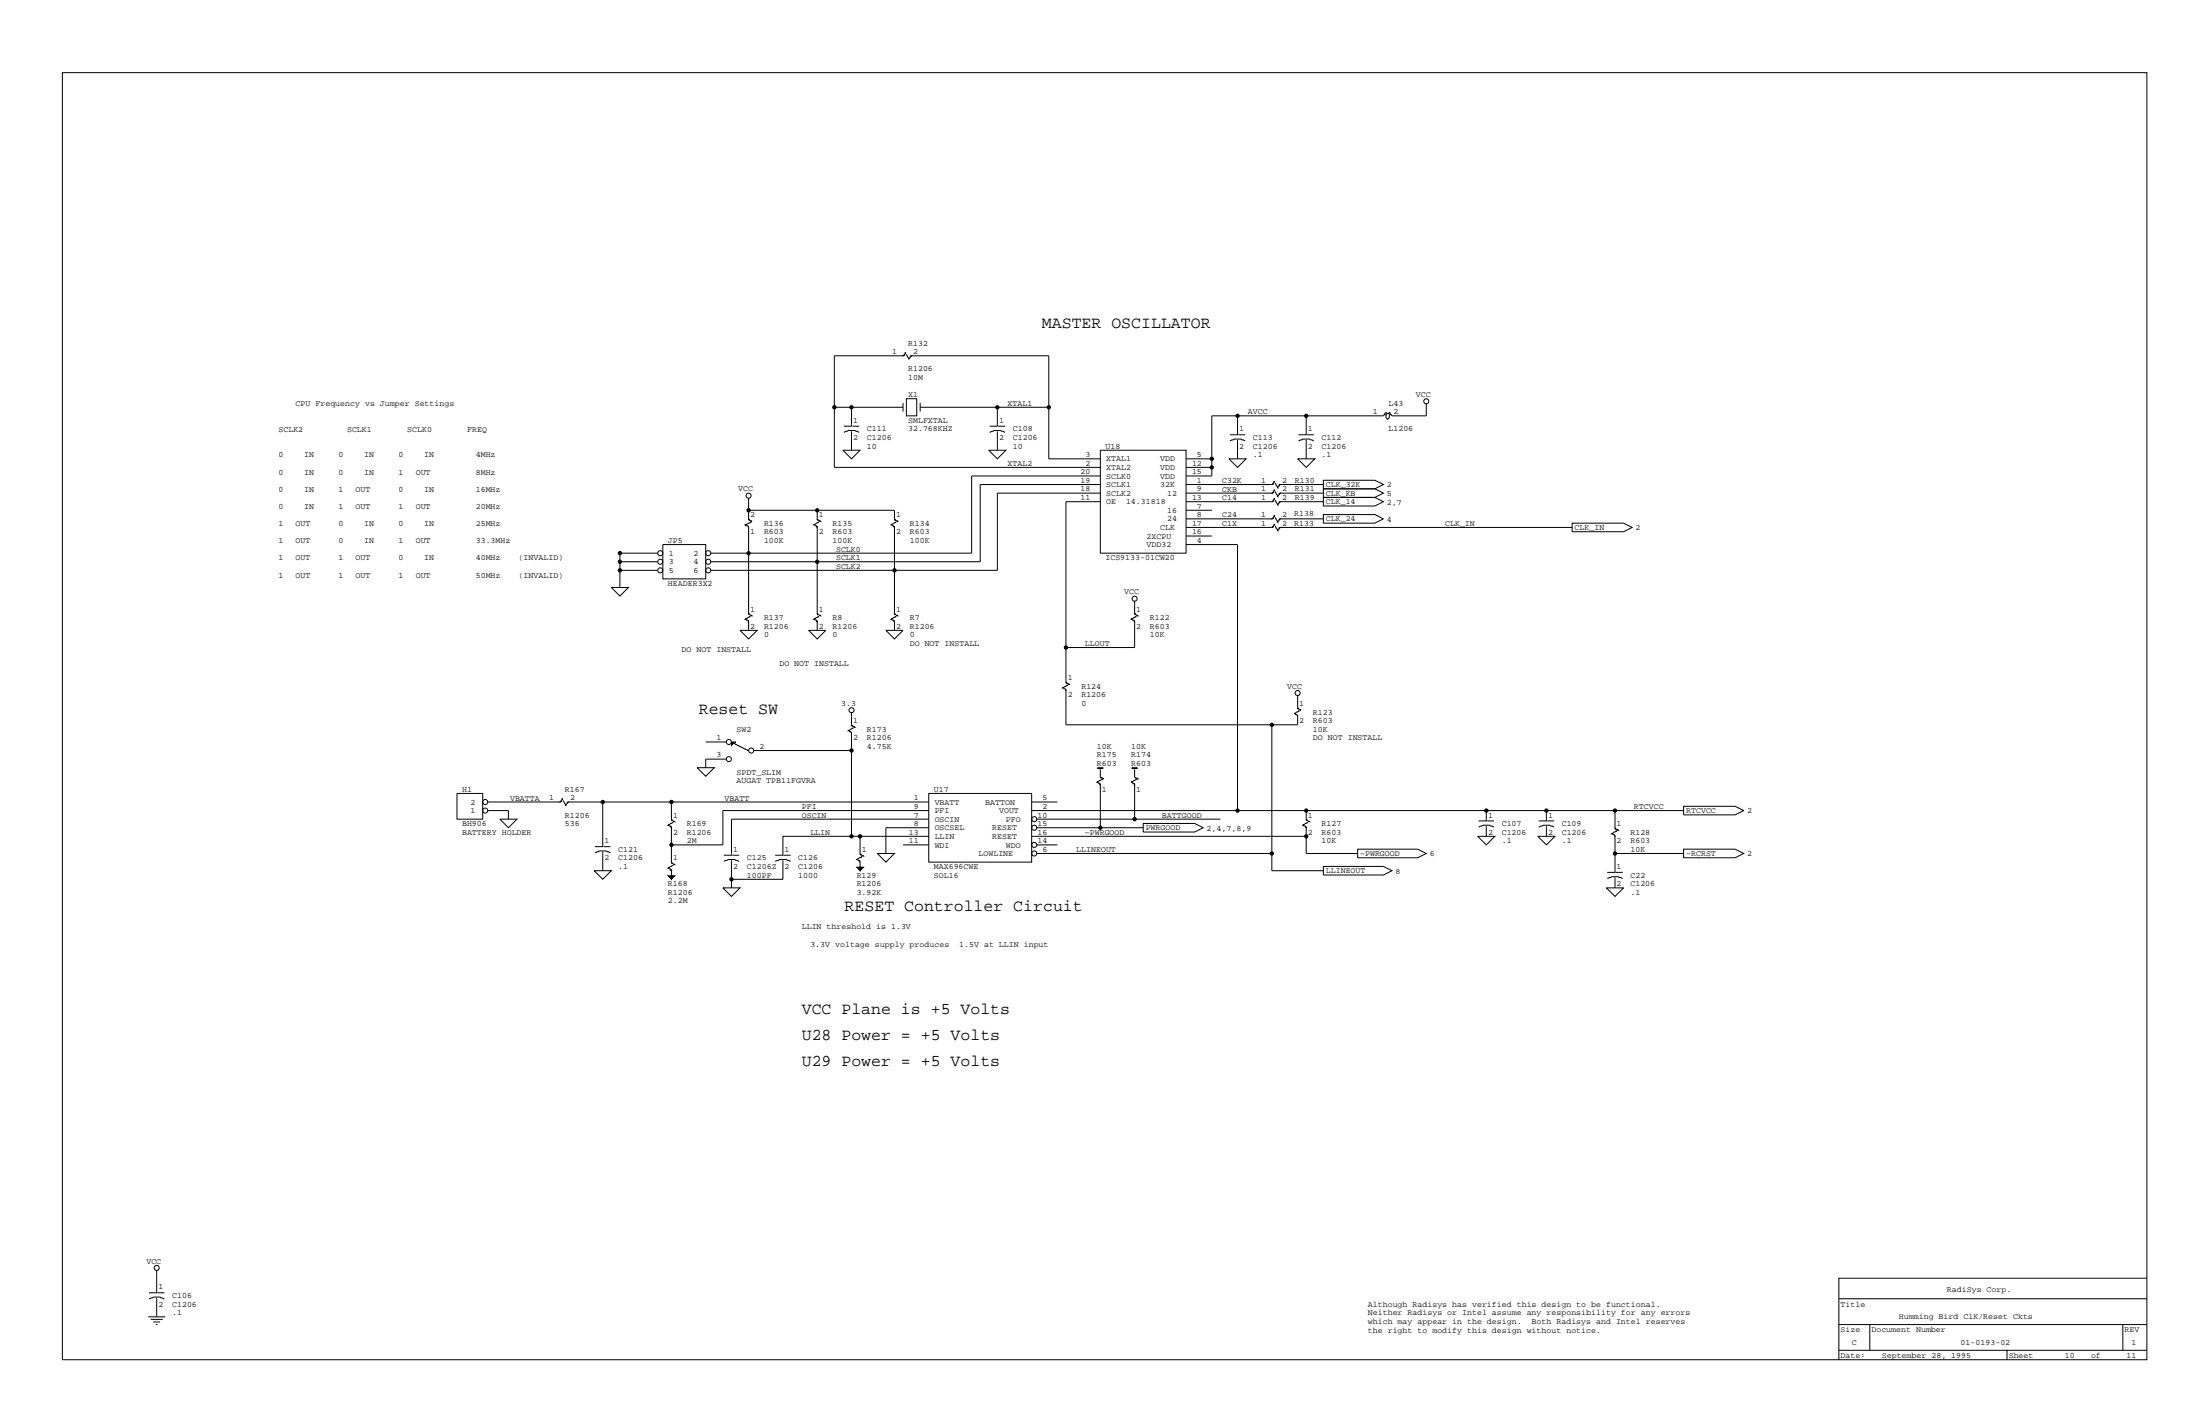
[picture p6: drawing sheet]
<svg xmlns="http://www.w3.org/2000/svg" width="432mm" height="279mm" viewBox="0 0 432 279" stroke-linecap="round" stroke-linejoin="round" font-family="sans-serif">
<g fill="none" stroke="#000" stroke-width=".2">
<path d="M12.2 14.3h409.2v252.5h-409.2zM163.8 79.9h13.4M167.1 79.9v3.7h-1.5M177.2 79.1v1.7M177.2 69.8h-13.4v21.9h52.2M177.6 69.3l.1-.2-.5 .7 .4-.2M177.9 69.5l.5 1-.2-.2M177.9 78.2h2v3.4h-2zM178.6 70l.3-.2-.3 .5M178.9 69.8h27v20.2h10.1M180.6 79.1v1.7M180.6 79.9h25.3"/>
<path d="M195.8 79.9v3.7h-1.6M279.9 79.2v2.4h-6.7l-.2-.3h-.1l-.2 .1v.5l-.3 .4-.4-.4v-.5l.2-.1-.2-.4-.5 .7h-33.7v11.8h-5M146.9 97.8v4M165.4 88.3h3.4l-1.7 1.7zM165.6 84.8l.9-.3h1.3l.8 .3M167.1 84.6v3.7M167.3 83.6h1.3M194.1 88.3h3.3l-1.6 1.7zM194.2 84.8l.9-.3h1.3l.9 .3M195.8 84.6v3.7M195.9 83.6h1.4M216 88.3h16.8v20.2h-16.8z"/>
<path d="M216 96.8h-20.2v15.1h-56.3M216 98.4h-6.8v35.6l.2 .1M216 95.1h-23.6v15.1h-52.9M216 93.4h-25.3v15.1h-51.2M232.8 91.7h5M232.8 90h5M232.8 98.4h16.8M232.8 96.8h16.8M232.8 95.1h16.8M241.2 90h3.4l-1.7 1.7zM241.4 86.5l.8-.4h1.4l.8 .4M242.9 81.6v3.7h-1.5"/>
<path d="M242.9 86.3v3.7M243.1 85.3h1.3M250 94.6l.1-.2v.2l-.5 .5M250 94.9l-.4 .2M250 96.2l.1-.1v.1l-.5 .6 .4-.2M250 97.9l.1-.1v.1l-.5 .5M250 98.3l-.4 .1M250.3 94.7l.5 1-.2-.1M250.3 96.4l.5 1-.2-.1M250.3 98.1l.5 1-.2-.2M251 95.2l.3-.1-.3 .5M251 96.9l.3-.1-.3 .5"/>
<path d="M251 98.6l.3-.2-.3 .5M251.3 98.4h8.4M251.3 96.8h8.4M251.3 95.1h8.4M254.7 90h3.4l-1.7 1.7zM254.9 86.5l.8-.4h1.3l.9 .4M256.4 81.6v3.7h-1.5M256.4 86.3v3.7M256.5 85.3h1.4M259.7 97.6h10.1l1.7 .8-1.7 .9h-10.1zM259.7 94.2h10.1l1.7 .9-1.7 .8h-10.1zM259.7 95.9h10.1l1.7 .9-1.7 .8h-10.1z"/>
<path d="M271.9 81.3h.1M272.7 80.9l.2 .2-.2-.2-.3 .2 .1 .2M120 115.3h3.4l-1.7 1.7zM121.7 110.2h7.4M121.7 111.9h7.4M129.1 108.5h-7.4v6.8M130.1 106.9h8.4v6.7h-8.4zM146.8 103.3l.1 .2M146.9 101.8l.5 .5v.2l-1.1 .5 .1 .2h.4l.1 .3M146.9 101.8l.2 .3M146.9 103.5v16.8M146.9 100.1h28.7v1.7"/>
<path d="M147.4 102.1l.2 .2M159.9 103.2h.3l.2 .3-.2-.2M160.4 101.8l.7 .5-.2-.2M160.4 101.8l.2 .3M160.4 100.1v1.7M160.4 103.5v17l.2 .2M160.6 102.5h.1l-1 .5 .2-.2M175 103.2h.4l.2 .3-.2-.2M175.6 101.8l.5 .5h.1l-.1-.2M175.6 101.8l.1 .3M175.6 103.5v17l.1 .2M175.7 102.5h.2l-1 .5 .1-.2"/>
<path d="M222.7 118v2.3M232.8 106.9h10.1v52.1M232.8 100.1h5M232.8 103.5h16.8M232.8 101.8h16.8M232.8 105.2h5M250 101.3l.1-.2v.2l-.5 .5 .4-.2M250 103l.1-.2v.2l-.5 .5M250 103.3l-.4 .2M250.3 101.5l.5 1-.2-.2M250.3 103.2l.5 1-.2-.2M251 102l.3-.2-.3 .5"/>
<path d="M251 103.7l.3-.2-.3 .3v.2M251.3 103.5h57.3M251.3 101.8h8.4M259.7 101h10.1l1.7 .8-1.7 .8h-10.1zM308.6 102.6h10.1l1.6 .9-1.6 .8h-10.1zM145.2 123.7h3.4l-1.7 1.7zM146.4 121.7h.4l.1 .3-.1-.2M146.9 120.3l.5 .5h.2l-.2-.1M146.9 120.3l.2 .4M146.9 122v1.7M147.1 121h.2h-.2M147.1 121l-.8 .5 .1-.2"/>
<path d="M158.7 123.7h3.4l-1.7 1.7zM159.9 121.7h.3l.2 .3-.2-.2M160.4 120.3l.5 .5h.2l-.2-.1M160.4 122v1.7M160.6 121h.1l-1 .5 .2-.2M167.1 139.9v2.3M173.9 123.7h3.3l-1.6 1.7zM175 121.7h.4l.2 .3-.2-.2M175.6 120.3l.5 .5h.1l-.1-.1M175.6 122v1.7M175.7 121h.2l-1 .5 .1-.2M208.7 135.1h.4l.1 .4-.1-.2"/>
<path d="M209.2 133.8l.7 .5-.2-.2M209.2 135.5v6.7h45.5v-1.7M209.4 134.5h.2l-1 .5 .1-.2M222.2 121.7h.3l.2 .3-.2-.2M222.7 120.3l.5 .5h.2l-.2-.1M222.7 120.3l.2 .4M222.7 122v5.1h-13.5M222.9 121h.1l-1 .5 .2-.2M254.7 138.8l.5 .5h.2l-.2-.1M254.7 138.8l.2 .4M254.7 136.5v2.3M254.9 139.5h.1l-1 .5 .2-.1"/>
<path d="M89.7 155.7h5v5h-5zM95.7 157.4h14.2M95.7 159h4.1v1.7M110.2 156.9l.2-.2v.2l-.5 .5 .3-.2M110.6 157l.5 1-.2-.1M111.2 157.5l.4-.1-.4 .5M111.6 157.4h70.7M118.3 157.4v8.7h-1.5M131.8 157.4v3.3M136.8 150.6h3.4l-1.7 1.7zM138.5 145.6h4.1M142.6 148.9h-4.1v1.7"/>
<path d="M143.6 145.6h.8l-.8 .7zM143.7 145.7h.2l-.2 .2zM143.9 145.7l3 1.6M147.9 147.3h19.2M166.6 143.5h.4l.1 .4-.1-.2M167.1 142.2l.7 .5-.2-.2M167.1 142.2l.2 .3M167.1 143.9v20.2M167.3 142.9h.2l-1 .5 .1-.2M182.3 155.7h20.2v13.5h-20.2zM182.3 159h-40.4v6.8h-10.1M202.5 157.4h5"/>
<path d="M202.5 159h127.9M215.5 150.6h1v.2h-1zM215.5 153.7h.3l.2 .3-.2-.2M216 151v1.5l.6 .3-1.3 .7 .2-.2M216 154v8.4M216.1 152.5h.1M222.2 150.6h1v.2h-1zM222.2 153.7h.3l.2 .3-.2-.2M222.7 151v1.5l.7 .3-1.4 .7 .2-.2M222.7 154v6.7M222.9 152.5h.1M249.6 142.2v28.6h10.1"/>
<path d="M254.2 140.2h.3l.2 .3M254.5 140.4l.2 .1M256.4 159v1.7M291.7 159v2.1h-1.5M303.5 159v2.1h-1.5M317 159v3.4M330.4 158.2h10.2l1.6 .8-1.6 .9h-10.2zM98.1 160.7h3.4l-1.7 1.7zM116.6 170.8h3.4l-1.7 1.7zM116.8 167.3l.8-.3h1.4l.8 .3M118.3 167.1v3.7M118.5 166.1h1.3"/>
<path d="M131.3 170.5h.3l.2 .2v1.8l-.7-.7h.5v.4l-.2-.2M131.3 162.1h.3l.2 .3-.2-.2M131.6 170.7h.1M131.8 169.2l.5 .5h.1l-.1-.2M131.8 160.7l.5 .5h.1l-.1-.1M131.8 160.7l.1 .4M131.8 162.4v6.9l.1 .2M131.9 169.8h.2l-1 .5 .2-.1M131.9 171.8h.5l-.5 .5v-.5l.2 .2M131.9 161.4h.2l-1 .5 .2-.2M141.9 174.2h3.3l-1.6 1.7zM142 169l.9-.4h1.3l.9 .4"/>
<path d="M143.6 168.8v5.4M143.7 167.8h1.4M152.1 169l.9-.4h1.3l.9 .4M153.7 168.8v3.7h-10.1M153.8 167.8h1.4M168.3 168.8h.3l.2 .2v1.8l-.7-.6h.5v.3l-.1-.2M168.6 169h.1M168.8 167.5l.5 .5h.2l-.2-.2M168.8 167.5l.2 .3M168.8 164.1v3.4M169 168.1h.2h-.2M169 168.1l-.9 .5 .2-.1"/>
<path d="M169 170.2h.5l-.5 .5v-.5l.2 .1M172.2 167.5h3.4l-1.7 1.7zM177.2 165.8h5.1M182.3 164.1h-28.6v3.7h-1.6M182.3 160.7h-38.7v7.1h-1.6M182.3 162.4h-8.4v5.1M202.5 164.1h53.9M203.5 165.8h4M203.5 167.5h46.1M203.5 160.7h36M203.5 162.4h20.9M224.4 161.6h10.1l1.7 .8-1.7 .9h-10.1z"/>
<path d="M255.9 162.1h.3l.2 .3-.2-.2M256.4 160.7l.5 .5h.1l-.1-.1M256.4 160.7l.1 .4M256.4 162.4v5.1h10.1M256.5 161.4h.2l-1 .5 .2-.2M259.7 170h11.8l1.7 .8-1.7 .9h-11.8zM266.5 166.6h11.8l1.6 .9-1.6 .8h-11.8zM290 164.1h3.4l-1.7 1.7zM290.2 162.2l.9-.3h1.3l.8 .3M291.7 162.1v2M291.9 161.1h1.3M301.8 164.1h3.4l-1.7 1.7z"/>
<path d="M302 162.2l.8-.3h1.4l.8 .3M303.5 162.1v2M303.7 161.1h1.3M315.3 174.2h3.4l-1.7 1.7zM315.5 172.3l.8-.3h1.4l.8 .3M316.5 163.8h.3l.2 .3-.2-.2M317 164.1v7.1h-1.5M317 162.4l.5 .5h.2l-.2-.1M317 162.4l.1 .4M317 172.2v2M317 167.5h13.4M317.1 163.1h.2l-1 .5 .2-.2"/>
<path d="M317.1 171.2h1.4M330.4 166.6h10.2l1.6 .9-1.6 .8h-10.2zM29.1 258.4h3.3M29.2 254.8l.9-.3h1.3l.9 .3M29.6 258.9h2.3M30.1 259.4h1.3M30.6 259.9h.3M30.8 249.3v4.4h-1.6M30.8 254.7v3.7M30.9 253.7h1.4M360.9 259.9h60.5M360.9 254.8h60.5"/>
<path d="M367 259.9v5M416.7 259.9v5M421.4 250.8h-60.5v16M360.9 264.9h60.5M393.9 264.9v1.9"/>
<circle cx="163.8" cy="79.9" r=".16"/>
<circle cx="163.8" cy="79.9" r=".33"/>
<circle cx="167.1" cy="79.9" r=".33"/>
<circle cx="167.1" cy="79.9" r=".17"/>
<circle cx="195.8" cy="79.9" r=".33"/>
<circle cx="195.8" cy="79.9" r=".17"/>
<circle cx="205.9" cy="79.9" r=".33"/>
<circle cx="205.9" cy="79.9" r=".17"/>
<circle cx="279.9" cy="78.7" r=".49"/>
<circle cx="146.9" cy="97.3" r=".5"/>
<circle cx="237.8" cy="90" r=".17"/>
<circle cx="237.8" cy="91.7" r=".17"/>
<circle cx="237.8" cy="91.7" r=".33"/>
<circle cx="237.8" cy="90" r=".33"/>
<circle cx="242.9" cy="81.6" r=".17"/>
<circle cx="242.9" cy="81.6" r=".33"/>
<circle cx="256.4" cy="81.6" r=".33"/>
<circle cx="256.4" cy="81.6" r=".17"/>
<circle cx="121.7" cy="108.5" r=".17"/>
<circle cx="121.7" cy="110.2" r=".17"/>
<circle cx="121.7" cy="111.9" r=".16"/>
<circle cx="121.7" cy="110.2" r=".33"/>
<circle cx="121.7" cy="111.9" r=".33"/>
<circle cx="121.7" cy="108.5" r=".33"/>
<circle cx="129.6" cy="110.2" r=".5"/>
<circle cx="129.6" cy="111.9" r=".5"/>
<circle cx="129.6" cy="108.5" r=".5"/>
<circle cx="139" cy="110.2" r=".5"/>
<circle cx="139" cy="111.9" r=".49"/>
<circle cx="139" cy="108.5" r=".49"/>
<circle cx="146.9" cy="108.5" r=".16"/>
<circle cx="146.9" cy="100.1" r=".16"/>
<circle cx="146.9" cy="100.1" r=".33"/>
<circle cx="146.9" cy="108.5" r=".33"/>
<circle cx="160.4" cy="110.2" r=".17"/>
<circle cx="160.4" cy="100.1" r=".17"/>
<circle cx="160.4" cy="100.1" r=".33"/>
<circle cx="160.4" cy="110.2" r=".33"/>
<circle cx="175.6" cy="111.9" r=".33"/>
<circle cx="175.6" cy="111.9" r=".16"/>
<circle cx="222.7" cy="117.5" r=".5"/>
<circle cx="167.1" cy="139.3" r=".5"/>
<circle cx="209.2" cy="127" r=".33"/>
<circle cx="209.2" cy="127" r=".16"/>
<circle cx="254.7" cy="136" r=".49"/>
<circle cx="95.2" cy="159" r=".5"/>
<circle cx="95.2" cy="157.4" r=".49"/>
<circle cx="118.3" cy="157.4" r=".33"/>
<circle cx="118.3" cy="157.4" r=".16"/>
<circle cx="131.8" cy="157.4" r=".33"/>
<circle cx="131.8" cy="157.4" r=".16"/>
<circle cx="143.1" cy="145.6" r=".49"/>
<circle cx="143.1" cy="148.9" r=".49"/>
<circle cx="147.4" cy="147.3" r=".5"/>
<circle cx="167.1" cy="147.3" r=".33"/>
<circle cx="167.1" cy="147.3" r=".17"/>
<circle cx="242.9" cy="159" r=".17"/>
<circle cx="242.9" cy="159" r=".33"/>
<circle cx="249.6" cy="142.2" r=".17"/>
<circle cx="249.6" cy="142.2" r=".33"/>
<circle cx="256.4" cy="159" r=".33"/>
<circle cx="256.4" cy="159" r=".17"/>
<circle cx="291.7" cy="159" r=".33"/>
<circle cx="291.7" cy="159" r=".17"/>
<circle cx="303.5" cy="159" r=".16"/>
<circle cx="303.5" cy="159" r=".33"/>
<circle cx="317" cy="159" r=".17"/>
<circle cx="317" cy="159" r=".33"/>
<circle cx="131.8" cy="165.8" r=".17"/>
<circle cx="131.8" cy="165.8" r=".33"/>
<circle cx="143.6" cy="172.5" r=".16"/>
<circle cx="143.6" cy="172.5" r=".33"/>
<circle cx="167.1" cy="164.1" r=".33"/>
<circle cx="167.1" cy="164.1" r=".17"/>
<circle cx="168.8" cy="164.1" r=".16"/>
<circle cx="168.8" cy="164.1" r=".33"/>
<circle cx="203" cy="162.4" r=".5"/>
<circle cx="203" cy="167.5" r=".5"/>
<circle cx="203" cy="160.7" r=".5"/>
<circle cx="203" cy="165.8" r=".5"/>
<circle cx="216" cy="162.4" r=".17"/>
<circle cx="216" cy="162.4" r=".33"/>
<circle cx="222.7" cy="160.7" r=".33"/>
<circle cx="222.7" cy="160.7" r=".17"/>
<circle cx="249.6" cy="167.5" r=".33"/>
<circle cx="249.6" cy="167.5" r=".16"/>
<circle cx="256.4" cy="164.1" r=".33"/>
<circle cx="256.4" cy="164.1" r=".17"/>
<circle cx="317" cy="167.5" r=".17"/>
<circle cx="317" cy="167.5" r=".33"/>
<circle cx="30.8" cy="248.8" r=".49"/>
</g>
<g font-size="3.2">
<text x="204.5" y="64.3">MASTER OSCILLATOR</text>
<text x="137.2" y="140.1">Reset SW</text>
<text x="165.8" y="178.8">RESET Controller Circuit</text>
<text x="157.4" y="199">VCC Plane is +5 Volts</text>
<text x="157.4" y="209.1">U29 Power = +5 Volts</text>
<text x="157.4" y="204.1">U28 Power = +5 Volts</text>
</g>
<g font-size="1.6">
<text x="175.1" y="69.5">1</text>
<text x="178.2" y="67.8">R132</text>
<text x="179.2" y="69.5">2</text>
<text x="178.2" y="72.9">R1206</text>
<text x="178.2" y="74.5">10M</text>
<text x="178.2" y="77.9">X1</text>
<text x="277.9" y="77.9">VCC</text>
<text x="58" y="79.6">CPU Frequency vs Jumper Settings</text>
<text x="167.5" y="83">1</text>
<text x="178.2" y="83">SMLFXTAL</text>
<text x="196.1" y="83">1</text>
<text x="197.8" y="79.6">XTAL1</text>
<text x="244.9" y="81.3">AVCC</text>
<text x="269.4" y="81.3">1</text>
<text x="272.5" y="79.6">L43</text>
<text x="273.5" y="81.3">2</text>
<text x="54.7" y="84.7">SCLK2</text>
<text x="54.7" y="89.7">0</text>
<text x="59.7" y="89.7">IN</text>
<text x="66.4" y="89.7">0</text>
<text x="68.1" y="84.7">SCLK1</text>
<text x="71.5" y="89.7">IN</text>
<text x="78.2" y="89.7">0</text>
<text x="79.9" y="84.7">SCLK0</text>
<text x="83.3" y="89.7">IN</text>
<text x="91.7" y="84.7">FREQ</text>
<text x="93.4" y="89.7">4MHz</text>
<text x="167.5" y="86.3">2</text>
<text x="170.2" y="84.6">C111</text>
<text x="170.2" y="86.3">C1206</text>
<text x="170.2" y="88">10</text>
<text x="178.2" y="84.6">32.768KHZ</text>
<text x="196.1" y="86.3">2</text>
<text x="198.8" y="84.6">C108</text>
<text x="198.8" y="86.3">C1206</text>
<text x="198.8" y="88">10</text>
<text x="213" y="89.7">3</text>
<text x="217" y="88">U18</text>
<text x="234.9" y="89.7">5</text>
<text x="243.2" y="84.6">1</text>
<text x="243.2" y="88">2</text>
<text x="245.9" y="86.3">C113</text>
<text x="245.9" y="88">C1206</text>
<text x="245.9" y="89.7">.1</text>
<text x="256.7" y="84.6">1</text>
<text x="256.7" y="88">2</text>
<text x="259.4" y="86.3">C112</text>
<text x="259.4" y="88">C1206</text>
<text x="259.4" y="89.7">.1</text>
<text x="272.5" y="84.6">L1206</text>
<text x="54.7" y="93.1">0</text>
<text x="59.7" y="93.1">IN</text>
<text x="66.4" y="93.1">0</text>
<text x="71.5" y="93.1">IN</text>
<text x="78.2" y="93.1">1</text>
<text x="81.6" y="93.1">OUT</text>
<text x="93.4" y="93.1">8MHz</text>
<text x="197.8" y="91.4">XTAL2</text>
<text x="212" y="93.1">20</text>
<text x="212" y="94.7">19</text>
<text x="213" y="91.4">2</text>
<text x="217.1" y="90.5">XTAL1</text>
<text x="217.1" y="92.2">XTAL2</text>
<text x="217.1" y="93.9">SCLK0</text>
<text x="217.1" y="95.6">SCLK1</text>
<text x="227.7" y="90.5">VDD</text>
<text x="227.7" y="92.2">VDD</text>
<text x="227.7" y="93.9">VDD</text>
<text x="227.7" y="95.6">32K</text>
<text x="234" y="91.4">12</text>
<text x="234" y="93.1">15</text>
<text x="234.9" y="94.7">1</text>
<text x="239.9" y="94.8">C32K</text>
<text x="247.5" y="94.7">1</text>
<text x="251.6" y="94.7">2</text>
<text x="254.2" y="94.7">R130</text>
<text x="260.2" y="95.6">CLK_32K</text>
<text x="272.2" y="95.6">2</text>
<text x="54.7" y="96.5">0</text>
<text x="54.7" y="99.8">0</text>
<text x="59.7" y="96.5">IN</text>
<text x="59.7" y="99.8">IN</text>
<text x="66.4" y="96.5">1</text>
<text x="66.4" y="99.8">1</text>
<text x="69.8" y="96.5">OUT</text>
<text x="69.8" y="99.8">OUT</text>
<text x="78.2" y="96.5">0</text>
<text x="78.2" y="99.8">1</text>
<text x="81.6" y="99.8">OUT</text>
<text x="83.3" y="96.5">IN</text>
<text x="93.4" y="96.5">16MHz</text>
<text x="93.4" y="99.8">20MHz</text>
<text x="144.9" y="96.4">VCC</text>
<text x="147.3" y="101.5">2</text>
<text x="160.7" y="101.5">1</text>
<text x="175.9" y="101.5">1</text>
<text x="212" y="96.4">18</text>
<text x="212" y="98.1">11</text>
<text x="217.1" y="97.3">SCLK2</text>
<text x="217.1" y="98.9">OE</text>
<text x="221" y="98.9">14.31818</text>
<text x="229.1" y="97.3">12</text>
<text x="229.1" y="100.6">16</text>
<text x="234" y="98.1">13</text>
<text x="234.9" y="96.4">9</text>
<text x="234.9" y="99.8">7</text>
<text x="234.9" y="101.5">8</text>
<text x="239.9" y="96.5">CKB</text>
<text x="239.9" y="101.5">C24</text>
<text x="239.9" y="98.2">C14</text>
<text x="247.5" y="96.4">1</text>
<text x="247.5" y="98.1">1</text>
<text x="247.5" y="101.5">1</text>
<text x="251.6" y="96.4">2</text>
<text x="251.6" y="98.1">2</text>
<text x="251.6" y="101.5">2</text>
<text x="254" y="101.3">R138</text>
<text x="254.2" y="96.4">R131</text>
<text x="254.2" y="98.1">R139</text>
<text x="260.2" y="98.9">CLK_14</text>
<text x="260.2" y="97.3">CLK_KB</text>
<text x="272.2" y="99">2,7</text>
<text x="272.2" y="97.3">5</text>
<text x="54.7" y="103.2">1</text>
<text x="54.7" y="106.6">1</text>
<text x="58" y="103.2">OUT</text>
<text x="58" y="106.6">OUT</text>
<text x="66.4" y="103.2">0</text>
<text x="66.4" y="106.6">0</text>
<text x="71.5" y="103.2">IN</text>
<text x="71.5" y="106.6">IN</text>
<text x="78.2" y="103.2">0</text>
<text x="78.2" y="106.6">1</text>
<text x="81.6" y="106.6">OUT</text>
<text x="83.3" y="103.2">IN</text>
<text x="93.4" y="103.2">25MHz</text>
<text x="93.4" y="106.6">33.3MHz</text>
<text x="131.1" y="106.5">JP5</text>
<text x="147.3" y="104.8">1</text>
<text x="150" y="103.2">R136</text>
<text x="150" y="104.8">R603</text>
<text x="150" y="106.5">100K</text>
<text x="160.7" y="104.8">2</text>
<text x="163.4" y="103.2">R135</text>
<text x="163.4" y="104.8">R603</text>
<text x="163.4" y="106.5">100K</text>
<text x="175.9" y="104.8">2</text>
<text x="178.6" y="103.2">R134</text>
<text x="178.6" y="104.8">R603</text>
<text x="178.6" y="106.5">100K</text>
<text x="225" y="105.7">2XCPU</text>
<text x="225" y="107.4">VDD32</text>
<text x="227.7" y="104">CLK</text>
<text x="229.1" y="102.3">24</text>
<text x="234" y="103.2">17</text>
<text x="234" y="104.8">16</text>
<text x="234.9" y="106.5">4</text>
<text x="239.9" y="103.2">C1X</text>
<text x="247.5" y="103.2">1</text>
<text x="251.6" y="103.2">2</text>
<text x="254" y="103.2">R133</text>
<text x="260.2" y="102.3">CLK_24</text>
<text x="272.2" y="102.4">4</text>
<text x="283.6" y="103.2">CLK_IN</text>
<text x="309.1" y="104">CLK_IN</text>
<text x="321" y="104.1">2</text>
<text x="54.7" y="109.9">1</text>
<text x="54.7" y="113.3">1</text>
<text x="58" y="109.9">OUT</text>
<text x="58" y="113.3">OUT</text>
<text x="66.4" y="109.9">1</text>
<text x="66.4" y="113.3">1</text>
<text x="69.8" y="109.9">OUT</text>
<text x="69.8" y="113.3">OUT</text>
<text x="78.2" y="109.9">0</text>
<text x="78.2" y="113.3">1</text>
<text x="81.6" y="113.3">OUT</text>
<text x="83.3" y="109.9">IN</text>
<text x="93.4" y="109.9">40MHz</text>
<text x="93.4" y="113.3">50MHz</text>
<text x="101.8" y="109.9">(INVALID)</text>
<text x="101.8" y="113.3">(INVALID)</text>
<text x="131.3" y="109.1">1</text>
<text x="131.3" y="110.7">3</text>
<text x="131.3" y="112.4">5</text>
<text x="136.1" y="109.1">2</text>
<text x="136.1" y="110.7">4</text>
<text x="136.1" y="112.4">6</text>
<text x="164.1" y="108.3">SCLK0</text>
<text x="164.1" y="109.9">SCLK1</text>
<text x="164.1" y="111.6">SCLK2</text>
<text x="217" y="109.9">ICS9133-01CW20</text>
<text x="131.1" y="114.9">HEADER3X2</text>
<text x="147.3" y="120">1</text>
<text x="160.7" y="120">1</text>
<text x="175.9" y="120">1</text>
<text x="220.7" y="116.6">VCC</text>
<text x="223" y="120">1</text>
<text x="147.3" y="123.4">2</text>
<text x="150" y="121.7">R137</text>
<text x="150" y="123.4">R1206</text>
<text x="150" y="125">0</text>
<text x="160.7" y="123.4">2</text>
<text x="163.4" y="121.7">R8</text>
<text x="163.4" y="123.4">R1206</text>
<text x="163.4" y="125">0</text>
<text x="175.9" y="123.4">2</text>
<text x="178.6" y="121.7">R7</text>
<text x="178.6" y="123.4">R1206</text>
<text x="178.6" y="125">0</text>
<text x="223" y="123.4">2</text>
<text x="225.7" y="121.7">R122</text>
<text x="225.7" y="123.4">R603</text>
<text x="225.7" y="125">10K</text>
<text x="133.8" y="127.9">DO NOT INSTALL</text>
<text x="153" y="130.6">DO NOT INSTALL</text>
<text x="178.6" y="126.7">DO NOT INSTALL</text>
<text x="212.9" y="126.8">LLOUT</text>
<text x="209.6" y="133.5">1</text>
<text x="209.6" y="136.8">2</text>
<text x="212.2" y="135.1">R124</text>
<text x="212.2" y="136.8">R1206</text>
<text x="252.7" y="135.1">VCC</text>
<text x="144.6" y="143.6">SW2</text>
<text x="165.1" y="138.5">3.3</text>
<text x="167.5" y="141.9">1</text>
<text x="170.2" y="143.6">R173</text>
<text x="212.2" y="138.5">0</text>
<text x="255" y="138.5">1</text>
<text x="255" y="141.9">2</text>
<text x="257.7" y="140.2">R123</text>
<text x="257.7" y="141.9">R603</text>
<text x="257.7" y="143.6">10K</text>
<text x="140.6" y="145.3">1</text>
<text x="140.6" y="148.6">3</text>
<text x="149.1" y="146.9">2</text>
<text x="167.5" y="145.3">2</text>
<text x="170.2" y="145.3">R1206</text>
<text x="170.2" y="146.9">4.75K</text>
<text x="215.3" y="148.6">R175</text>
<text x="215.3" y="146.9">10K</text>
<text x="222" y="148.6">R174</text>
<text x="222" y="146.9">10K</text>
<text x="257.7" y="145.3">DO NOT INSTALL</text>
<text x="90.7" y="155.4">H1</text>
<text x="110.9" y="155.4">R167</text>
<text x="144.6" y="152">SPDT_SLIM</text>
<text x="144.6" y="153.7">AUGAT TPB11FGVRA</text>
<text x="183.3" y="155.4">U17</text>
<text x="215.3" y="150.3">R603</text>
<text x="216.3" y="155.4">1</text>
<text x="222" y="150.3">R603</text>
<text x="223" y="155.4">1</text>
<text x="92.4" y="159.6">1</text>
<text x="92.4" y="157.9">2</text>
<text x="100.1" y="157.1">VBATTA</text>
<text x="107.8" y="157">1</text>
<text x="110.9" y="160.4">R1206</text>
<text x="111.9" y="157">2</text>
<text x="132.1" y="160.4">1</text>
<text x="142.2" y="157.1">VBATT</text>
<text x="157.4" y="160.5">OSCIN</text>
<text x="157.4" y="158.8">PFI</text>
<text x="179.3" y="157">1</text>
<text x="179.3" y="158.7">9</text>
<text x="179.3" y="160.4">7</text>
<text x="183.5" y="157.9">VBATT</text>
<text x="183.5" y="159.6">PFI</text>
<text x="183.5" y="161.2">OSCIN</text>
<text x="193.4" y="157.9">BATTON</text>
<text x="196.1" y="159.6">VOUT</text>
<text x="197.4" y="161.2">PFO</text>
<text x="203.7" y="160.4">10</text>
<text x="204.6" y="157">5</text>
<text x="204.6" y="158.7">2</text>
<text x="228.1" y="160.5">BATTGOOD</text>
<text x="256.7" y="160.4">1</text>
<text x="292.1" y="160.4">1</text>
<text x="303.8" y="160.4">1</text>
<text x="320.7" y="158.8">RTCVCC</text>
<text x="330.9" y="159.6">RTCVCC</text>
<text x="342.9" y="159.6">2</text>
<text x="90.7" y="162.1">BH906</text>
<text x="90.7" y="163.8">BATTERY HOLDER</text>
<text x="110.9" y="162.1">536</text>
<text x="118.6" y="165.5">1</text>
<text x="121.3" y="167.1">C121</text>
<text x="132.1" y="163.8">2</text>
<text x="134.8" y="162.1">R169</text>
<text x="134.8" y="163.8">R1206</text>
<text x="134.8" y="165.5">2M</text>
<text x="143.9" y="167.1">1</text>
<text x="154" y="167.1">1</text>
<text x="159" y="163.8">LLIN</text>
<text x="169.1" y="167.1">1</text>
<text x="178.4" y="163.8">13</text>
<text x="178.4" y="165.5">11</text>
<text x="179.3" y="162.1">8</text>
<text x="183.5" y="162.9">OSCSEL</text>
<text x="183.5" y="164.6">LLIN</text>
<text x="183.5" y="166.3">WDI</text>
<text x="192" y="168">LOWLINE</text>
<text x="194.7" y="162.9">RESET</text>
<text x="194.7" y="164.6">RESET</text>
<text x="197.4" y="166.3">WDO</text>
<text x="203.7" y="162.1">15</text>
<text x="203.7" y="163.8">16</text>
<text x="203.7" y="165.5">14</text>
<text x="204.6" y="167.1">6</text>
<text x="211.2" y="167.2">LLINEOUT</text>
<text x="212.9" y="163.8">~PWRGOOD</text>
<text x="224.9" y="162.9">PWRGOOD</text>
<text x="236.8" y="163">2,4,7,8,9</text>
<text x="256.7" y="163.8">2</text>
<text x="259.4" y="162.1">R127</text>
<text x="259.4" y="163.8">R603</text>
<text x="259.4" y="165.5">10K</text>
<text x="267" y="168">~PWRGOOD</text>
<text x="292.1" y="163.8">2</text>
<text x="294.7" y="162.1">C107</text>
<text x="294.7" y="163.8">C1206</text>
<text x="294.7" y="165.5">.1</text>
<text x="303.8" y="163.8">2</text>
<text x="306.5" y="162.1">C109</text>
<text x="306.5" y="163.8">C1206</text>
<text x="306.5" y="165.5">.1</text>
<text x="317.3" y="162.1">1</text>
<text x="317.3" y="165.5">2</text>
<text x="320" y="163.8">R128</text>
<text x="320" y="165.5">R603</text>
<text x="320" y="167.1">10K</text>
<text x="330.9" y="168">~RCRST</text>
<text x="118.6" y="168.8">2</text>
<text x="121.3" y="168.8">C1206</text>
<text x="121.3" y="170.5">.1</text>
<text x="131.1" y="173.9">R168</text>
<text x="132.1" y="168.8">1</text>
<text x="143.9" y="170.5">2</text>
<text x="146.6" y="168.8">C125</text>
<text x="146.6" y="170.5">C1206Z</text>
<text x="146.6" y="172.2">100PF</text>
<text x="154" y="170.5">2</text>
<text x="156.7" y="168.8">C126</text>
<text x="156.7" y="170.5">C1206</text>
<text x="156.7" y="172.2">1000</text>
<text x="168.1" y="172.2">R129</text>
<text x="168.1" y="173.9">R1206</text>
<text x="183.3" y="170.5">MAX696CWE</text>
<text x="183.3" y="172.2">SOL16</text>
<text x="260.2" y="171.3">LLINEOUT</text>
<text x="273.9" y="171.4">8</text>
<text x="280.6" y="168">6</text>
<text x="317.3" y="170.5">1</text>
<text x="317.3" y="173.9">2</text>
<text x="320" y="172.2">C22</text>
<text x="320" y="173.9">C1206</text>
<text x="342.9" y="168">2</text>
<text x="131.1" y="175.6">R1206</text>
<text x="131.1" y="177.2">2.2M</text>
<text x="168.1" y="175.6">3.92K</text>
<text x="320" y="175.6">.1</text>
<text x="157.4" y="182.3">LLIN threshold is 1.3V</text>
<text x="159" y="185.7">3.3V voltage supply produces</text>
<text x="188.3" y="185.7">1.5V at LLIN input</text>
<text x="28.7" y="247.9">VCC</text>
<text x="31.1" y="253">1</text>
<text x="31.1" y="256.4">2</text>
<text x="33.8" y="254.7">C106</text>
<text x="33.8" y="256.4">C1206</text>
<text x="268.5" y="256.4">Although Radisys has verified this design to be functional.</text>
<text x="361.3" y="256.5">Title</text>
<text x="382.1" y="253.5">RadiSys Corp.</text>
<text x="33.8" y="258">.1</text>
<text x="268.5" y="259.8">which may appear in the design.</text>
<text x="268.5" y="261.5">the right to modify this design without notice.</text>
<text x="268.5" y="258.1">Neither Radisys or Intel assume any responsibility for any errors</text>
<text x="300.6" y="259.8">Both Radisys and Intel reserves</text>
<text x="361.3" y="261.4">Size</text>
<text x="363.4" y="263.9">C</text>
<text x="367.3" y="261.4">Document Number</text>
<text x="372.7" y="258.9">Humming Bird ClK/Reset Ckts</text>
<text x="384.8" y="263.9">01-0193-02</text>
<text x="417" y="261.4">REV</text>
<text x="418.3" y="263.9">1</text>
<text x="361.3" y="266.5">Date:</text>
<text x="369.3" y="266.5">September 28, 1995</text>
<text x="394.3" y="266.5">Sheet</text>
<text x="405.3" y="266.5">10</text>
<text x="410.4" y="266.5">of</text>
<text x="417.4" y="266.5">11</text>
</g>
</svg>
